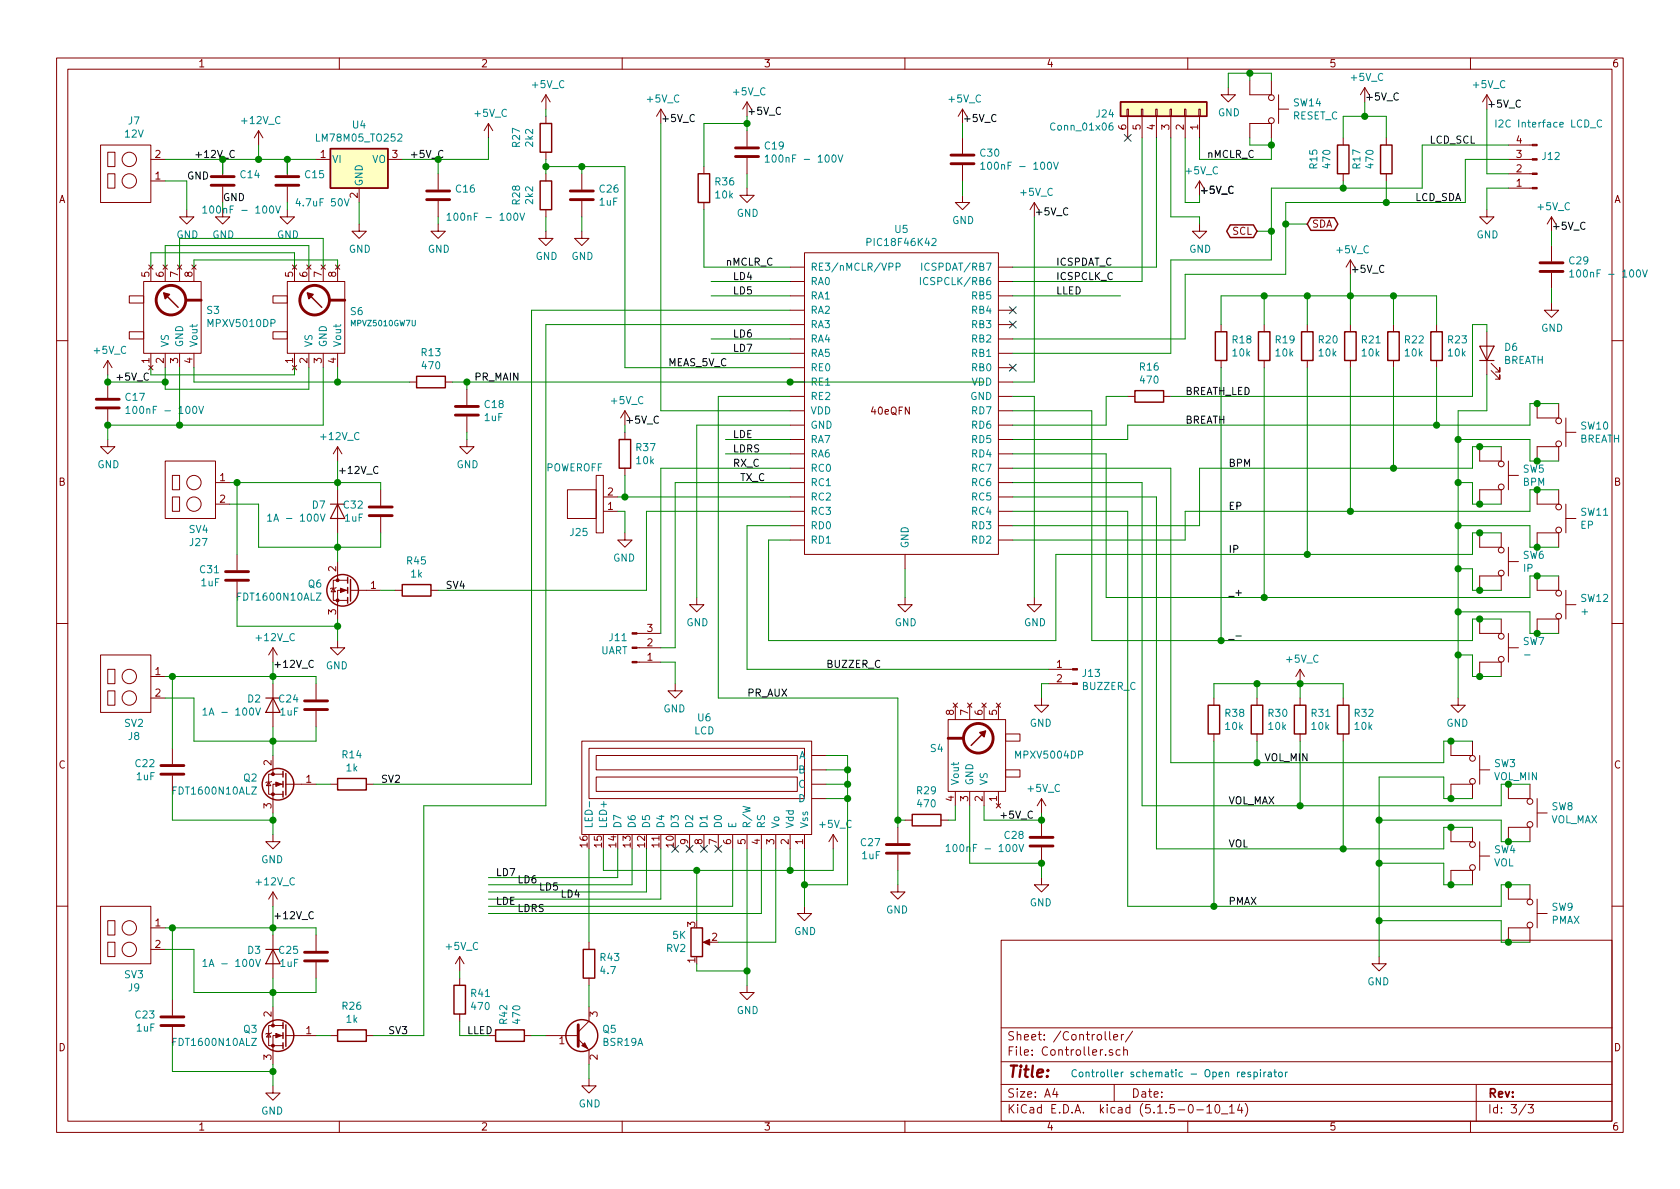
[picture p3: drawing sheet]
<svg xmlns="http://www.w3.org/2000/svg" width="297mm" height="210mm" viewBox="0 0 297 210" stroke-linecap="round" stroke-linejoin="round" font-family="sans-serif">
<g fill="none" stroke="#840000" stroke-width=".18">
<path d="M10 10.3h277v189.9h-277zM12 12.2h273v186.1h-273zM60 10.3v1.9M96.5 16.8l-.7 1.2M96.5 16.8v2.5M96.5 16.8l.8 1.2M110 10.3v1.9M116.8 19.3l-.7 1.3M116.8 19.3v2.5M116.8 19.3l.8 1.3M132.1 18v2.6M132.1 18l-.8 1.3"/>
<path d="M132.1 18l.7 1.3M160 10.3v1.9M170.2 19.3l-.8 1.3M170.2 19.3v2.5M170.2 19.3l.7 1.3M199.3 19.3h.2v1.3h-.2zM201.8 19.3h.3v1.3h-.3zM204.3 19.3h.3v1.3h-.3zM206.9 19.3h.2v1.3h-.2zM209.4 19.3h.3v1.3h-.3zM210 10.3v1.9M212 19.3h.2v1.3h-.2z"/>
<path d="M217.2 15.5v1.3h1.2l-1.2 1.2-1.3-1.2h1.3M221 14.2v2.6h3.8v-2.6M226.1 19.3h1.7M226.1 16.8v5M241.3 15.5l-.8 1.3M241.3 15.5v2.5M241.3 15.5l.8 1.3M260 10.3v1.9M262.9 16.8v2.5M262.9 16.8l-.8 1.2M262.9 16.8l.8 1.2M17.8 25.6h8.9v10.2h-8.9z"/>
<path d="M19 30.7h1.3v2.6h-1.3zM19 26.9h1.3v2.6h-1.3zM26.7 28.2h2.5M26.7 32h2.5M33 37.1v1.2h1.3l-1.3 1.3-1.3-1.3h1.3M39.4 37.1v1.2h1.2l-1.2 1.3-1.3-1.3h1.3M39.4 28.2v2.8M39.4 33v2.8M45.7 23.1l-.7 1.3M45.7 23.1v2.5M45.7 23.1l.8 1.3M50.8 37.1v1.2h1.3l-1.3 1.3-1.3-1.3h1.3"/>
<path d="M50.8 28.2v2.8M50.8 33v2.8M55.9 28.2h2.5M63.5 39.6v1.3h1.3l-1.3 1.3-1.3-1.3h1.3M63.5 33.3v2.5M68.6 28.2h2.5M77.5 39.6v1.3h1.2l-1.2 1.3-1.3-1.3h1.3M77.5 30.7v2.8M77.5 35.6v2.7M86.4 21.8l-.8 1.3M86.4 21.8v2.6M86.4 21.8l.7 1.3"/>
<path d="M96.5 20.6v1.2M96.5 26.9v1.3M96.5 30.7v1.3M96.5 37.1v1.2M102.9 30.7v2.8M102.9 35.6v2.7M124.5 29.5v1.2M124.5 35.8v1.3M132.1 33.3v1.2h1.2l-1.2 1.3-1.3-1.3h1.3M132.1 23.1v2.8M132.1 27.9v2.8M170.2 34.5v1.3h1.2l-1.2 1.3-1.3-1.3h1.3"/>
<path d="M170.2 24.4v2.8M170.2 29.2v2.8M182.9 35.8l-.8 1.3M182.9 35.8v2.5M182.9 35.8l.7 1.3M199.4 20.6v3.8M201.9 20.6v3.8M204.5 20.6v3.8M207 20.6v3.8M209.5 20.6v3.8M212.1 39.6v1.3h1.3l-1.3 1.3-1.3-1.3h1.3M212.1 20.6v3.8"/>
<path d="M212.1 32v2.5M212.1 32l-.8 1.3M212.1 32l.8 1.3M221 24.4v-2.6h3.8v2.6M237.5 24.4v1.2M237.5 30.7v1.3M245.1 24.4v1.2M245.1 30.7v1.3M262.9 37.1v1.2h1.3l-1.3 1.3-1.3-1.3h1.3M266.7 25.6h4.2M266.7 28.2h4.2M266.7 30.7h4.2"/>
<path d="M266.7 33.3h4.2M274.3 38.3l-.7 1.3M274.3 38.3v2.6M274.3 38.3l.8 1.3M22.9 58.7h2.5v1.2h-2.5zM22.9 52.3h2.5v1.3h-2.5zM25.4 49.8h10.2v12.7h-10.2zM26.3 46.9l.8 .7M26.7 47.2v2.6M27.1 46.9l-.8 .7M28.8 46.9l.8 .7M29.2 47.2v2.6"/>
<path d="M29.6 46.9l-.8 .7M31.4 46.9l.7 .7M31.7 47.2v2.6M32.1 46.9l-.7 .7M33.9 46.9l.8 .7M34.3 47.2v2.6M34.7 46.9l-.8 .7M48.3 58.7h2.5v1.2h-2.5zM48.3 52.3h2.5v1.3h-2.5zM50.8 49.8h10.2v12.7h-10.2zM51.7 46.9l.8 .7M52.1 47.2v2.6"/>
<path d="M52.5 46.9l-.8 .7M54.2 46.9l.8 .7M54.6 47.2v2.6M55 46.9l-.8 .7M56.8 46.9l.7 .7M57.1 47.2v2.6M57.5 46.9l-.7 .7M59.3 46.9l.8 .7M59.7 47.2v2.6M60.1 46.9l-.8 .7M96.5 40.9v1.3h1.3l-1.3 1.2-1.3-1.2h1.3M102.9 40.9v1.3h1.2l-1.2 1.2-1.3-1.2h1.3"/>
<path d="M139.7 59.9h2.5M139.7 57.4h2.5M139.7 54.9h2.5M139.7 52.3h2.5M139.7 49.8h2.5M139.7 47.2h2.5M142.2 46h.1M142.2 44.7h34.3v53.3h-34.3zM176.5 59.9h2.6M176.5 57.4h2.6M176.5 54.9h2.6M176.5 52.3h2.6"/>
<path d="M176.5 49.8h2.6M176.5 47.2h2.6M215.9 57.4v1.3M223.5 57.4v1.3M231.1 57.4v1.3M238.8 46v2.5M238.8 57.4v1.3M238.8 46l-.8 1.2M238.8 46l.7 1.2M246.4 57.4v1.3M254 57.4v1.3M262.9 58.7v7.6"/>
<path d="M274.3 53.6v1.3h1.3l-1.3 1.2-1.3-1.2h1.3M274.3 43.4v2.8M274.3 48.3v2.7M10 60.2h2M19 77.7v1.3h1.3l-1.3 1.3-1.2-1.3h1.2M19 63.7l-.7 1.3M19 63.7v2.6M19 67.6v2.8M19 72.4v2.8M19 63.7l.8 1.3M26.3 64.6l.8 .8M26.7 62.5v2.5"/>
<path d="M27.1 64.6l-.8 .8M29.2 62.5v2.5M31.7 62.5v2.5M34.3 62.5v2.5M51.7 64.6l.8 .8M52.1 62.5v2.5M52.5 64.6l-.8 .8M54.6 62.5v2.5M57.1 62.5v2.5M59.7 62.5v2.5M59.7 79v2.5M59.7 79l-.8 1.3"/>
<path d="M59.7 79l.8 1.3M72.4 67.6h1.3M78.7 67.6h1.3M82.5 77.7v1.3h1.3l-1.3 1.3-1.2-1.3h1.2M82.5 68.8v2.8M82.5 73.7v2.7M110.5 72.6l-.8 1.3M110.5 72.6v2.6M110.5 76.4v1.3M110.5 72.6l.8 1.3M139.7 70.1h2.5M139.7 62.5h2.5"/>
<path d="M139.7 65h2.5M139.7 67.6h2.5M139.7 72.6h2.5M139.7 75.2h2.5M139.7 77.7h2.5M176.5 70.1h2.6M176.5 62.5h2.6M176.5 65h2.6M176.5 67.6h2.6M176.5 72.6h2.6M176.5 75.2h2.6M176.5 77.7h2.6"/>
<path d="M199.4 70.1h1.3M205.7 70.1h1.3M215.9 63.7v1.3M223.5 63.7v1.3M231.1 63.7v1.3M238.8 63.7v1.3M246.4 63.7v1.3M254 63.7v1.3M261.6 79v2.5h3.8v-2.5M263.7 65.5l1.5 1.6v-.8v.8h-.8M263.7 64.3l1.5 1.5v-.8v.8h-.8M271.8 71.4v2.5h3.8v-2.5"/>
<path d="M276.9 73.9v5.1M276.9 76.4h1.7M285 60.2h2M29.2 81.5h8.9v10.2h-8.9zM30.5 84.1h1.2v2.5h-1.2zM30.5 87.9h1.2v2.5h-1.2zM38.1 85.3h2.5M38.1 89.1h2.5M41.9 98v2.8M59.7 86.6v7.6M59.7 99.3v3.3M67.3 86.6v2.8"/>
<path d="M67.3 91.4v2.8M100.3 86.6h5.1v5.1h-5.1zM105.4 84.1h1.3v10.1h-1.3zM106.7 87.9h2.5M106.7 90.4h2.5M110.5 94.2v1.3h-1.3l1.3 1.3 1.3-1.3h-1.3M110.5 82.8v1.3M139.7 82.8h2.5M139.7 80.3h2.5M139.7 85.3h2.5M139.7 87.9h2.5M139.7 90.4h2.5"/>
<path d="M139.7 93h2.5M139.7 95.5h2.5M160 98v2.6M176.5 82.8h2.6M176.5 80.3h2.6M176.5 85.3h2.6M176.5 87.9h2.6M176.5 90.4h2.6M176.5 93h2.6M176.5 95.5h2.6M261.6 89.1v-2.5h3.8v2.5M261.6 94.2v2.6h3.8v-2.6"/>
<path d="M266.7 81.5v5.1M266.7 96.8v5M266.7 99.3h1.8M266.7 84.1h1.8M271.8 81.5v-2.5h3.8v2.5M271.8 86.6v2.5h3.8v-2.5M271.8 96.8v-2.6h3.8v2.6M276.9 89.1v5.1M276.9 91.7h1.7M10 110.3h2M17.8 115.8h8.9v10.2h-8.9zM19 118.4h1.3v2.5h-1.3z"/>
<path d="M26.7 119.6h2.5M41.9 102.9v2.8M48.3 114.5v2.6M48.3 114.5l-.8 1.3M48.3 114.5l.7 1.3M58.9 104l.4 .6h-.8zM59.4 103.9l-.1 .1h-.8l-.1 .1M59.7 113.3v1.2h-1.3l1.3 1.3 1.3-1.3h-1.3M61.5 104.4h-1.8v5.1M61.5 102.6h-2.6v3.6h2.6M62 104.4h5.3M69.8 104.4h1.3"/>
<path d="M76.2 104.4h1.3M112.6 112h4.2M112.6 114.5h4.2M112.6 117.1h4.2M123.2 105.7v1.2h1.3l-1.3 1.3-1.3-1.3h1.3M160 105.7v1.2h1.3l-1.3 1.3-1.3-1.3h1.3M182.9 105.7v1.2h1.2l-1.2 1.3-1.3-1.3h1.3M185.4 118.4h4.2M229.9 118.4l-.8 1.2M229.9 118.4v2.5M229.9 118.4l.7 1.2M261.6 104.4v-2.6h3.8v2.6"/>
<path d="M261.6 109.5v2.5h3.8v-2.5M261.6 119.6v-2.5h3.8v2.5M266.7 112v5.1M266.7 114.5h1.8M271.8 101.8v2.6h3.8v-2.6M271.8 112v-2.5h3.8v2.5M276.9 106.9h1.7M276.9 104.4v5.1M285 110.3h2M19 122.2h1.3v2.5h-1.3zM26.7 123.4h2.5M30.5 132.3v2.8"/>
<path d="M30.5 137.2v2.7M47.5 138.3l.4 .6h-.8zM48 138.2l-.1 .1h-.8l-.1 .1M48.3 120.9v7.6M48.3 133.6v3.3M50 138.7h-1.7v5.1M50 136.9h-2.5v3.6h2.5M50.5 138.7h5.4M55.9 120.9v2.8M55.9 125.7v2.8M58.4 138.7h1.3M64.8 138.7h1.2"/>
<path d="M102.9 131.1h40.6v16.5h-40.6zM104.1 132.3h38.1v8.9h-38.1zM105.4 137.4h35.6v2.5h-35.6zM105.4 133.6h35.6v2.5h-35.6zM119.4 120.9v1.3h-1.3l1.3 1.2 1.2-1.2h-1.2M143.5 133.6h2.5M143.5 136.1h2.5M143.5 138.7h2.5M167.6 127.2h10.2v12.7h-10.2zM168.5 124.3l.8 .8M168.9 124.7v2.5M168.9 139.9v2.6"/>
<path d="M169.3 124.3l-.8 .8M171.1 124.3l.7 .8M171.4 124.7v2.5M171.4 139.9v2.6M171.8 124.3l-.7 .8M173.6 124.3l.8 .8M174 124.7v2.5M174 139.9v2.6M174.4 124.3l-.8 .8M176.1 124.3l.8 .8M176.5 124.7v2.5M176.5 139.9v2.6"/>
<path d="M176.9 124.3l-.8 .8M177.8 136.1h2.5v1.3h-2.5zM177.8 129.8h2.5v1.3h-2.5zM184.1 123.4v1.3h-1.2l1.2 1.3 1.3-1.3h-1.3M185.4 120.9h4.2M214.6 123.4v1.3M214.6 129.8v1.3M222.2 123.4v1.3M222.2 129.8v1.3M229.9 123.4v1.3M229.9 129.8v1.3M237.5 123.4v1.3"/>
<path d="M237.5 129.8v1.3M256.5 131.1v2.5h3.8v-2.5M257.8 123.4v1.3h-1.3l1.3 1.3 1.3-1.3h-1.3M261.6 133.6v5.1M261.6 136.1h1.8M266.7 138.7v2.5h3.8v-2.5M48.3 147.6v1.2h-1.3l1.3 1.3 1.2-1.3h-1.2M48.3 157.7l-.8 1.3M48.3 157.7v2.6M48.3 157.7l.7 1.3M121.9 147.6v2.5M124.5 147.6v2.5"/>
<path d="M127 147.6v2.5M129.5 147.6v2.5M132.1 147.6v2.5M134.6 147.6v2.5M137.2 147.6v2.5M139.7 147.6v2.5M142.2 147.6v2.5M143.5 141.2h2.5M147.3 147.6l-.7 1.2M147.3 147.6v2.5M147.3 147.6l.8 1.2M158.7 156.5v1.2h-1.2l1.2 1.3 1.3-1.3h-1.3"/>
<path d="M158.7 146.3v2.8M158.7 151.1v2.8M160 145h1.3M166.4 145h1.2M176.1 142.1l.8 .8M176.9 142.1l-.8 .8M184.1 155.2v1.3h-1.2l1.2 1.2 1.3-1.2h-1.3M184.1 141.2l-.7 1.3M184.1 141.2v2.6M184.1 145v2.8M184.1 149.9v2.7M184.1 141.2l.8 1.3"/>
<path d="M256.5 146.3v2.5h3.8v-2.5M256.5 156.5v-2.6h3.8v2.6M256.5 141.2v-2.5h3.8v2.5M261.6 151.4h1.8M261.6 148.8v5.1M266.7 156.5v2.5h3.8v-2.5M266.7 148.8v-2.5h3.8v2.5M271.8 141.2v5.1M271.8 159v5.1M271.8 143.8h1.8M10 160.2h2M17.8 160.3h8.9v10.1h-8.9z"/>
<path d="M19 162.8h1.3v2.5h-1.3zM19 166.6h1.3v2.6h-1.3zM26.7 164.1h2.5M26.7 167.9h2.5M30.5 176.8v2.8M48.3 165.3v7.7M48.3 178v3.4M55.9 165.3v2.8M55.9 170.2v2.8M81.3 169.2l-.8 1.2M81.3 169.2v2.5M81.3 173v1.2"/>
<path d="M81.3 179.3v1.3M81.3 169.2l.7 1.2M104.1 166.6v1.3M104.1 173v1.2M104.1 178v2.6l-1.9 1.9M124.7 166.6h1M132.1 174.2v1.3h1.2l-1.2 1.3-1.3-1.3h1.3M142.2 160.3v1.2h1.3l-1.3 1.3-1.2-1.3h1.2M177 166.3h108v32h-108zM243.8 169.2v1.2h-1.2l1.2 1.3 1.3-1.3h-1.3M266.7 166.6v-2.5h3.8v2.5M271.8 161.5h1.8"/>
<path d="M285 160.2h2M30.5 181.6v2.8M47.5 182.7l.4 .7h-.8zM48 182.6l-.1 .1h-.8l-.1 .2M48.3 192v1.3h-1.3l1.3 1.3 1.2-1.3h-1.2M50 183.1h-1.7v5.1M50 181.4h-2.5v3.5h2.5M50.5 183.1h5.4M58.4 183.1h1.3M60 198.3v1.9M64.8 183.1h1.2M86.4 183.1h1.2"/>
<path d="M92.7 183.1h1.3M96.5 183.1h5.7M102.2 183.8l1.9 1.9v2.5M104.1 190.7v1.3h1.3l-1.3 1.3-1.2-1.3h1.2M110 198.3v1.9M160 198.3v1.9M177 194.8h108M177 191.8h108M177 187.8h108M177 181.8h108M186.5 192.5l-.4 1h1M186.8 193v1"/>
<path d="M195.4 182.4v1.3l.2 .2M196.2 182.4v1.3l.2 .2M196.7 185.7a.37 .37 0 0 0-.6 .1l.1 .2 .5 .2 .1 .1-.3 .3-.4-.1M196.9 183.4l.7-.1v-.3l-.5-.1-.2 .2 .1 .7h.6M197 191.8v3M198 185.7l-.4-.1-.3 .3 .1 .6 .2 .1 .4-.1M198.3 182.9v1M198.7 185.7h.1a.37 .37 0 0 1 .5 .1v.8M198.7 182.9l-.4 .2v.1M198.7 185.1v1.5M200.3 182.3l-1.3 2M210 198.3v1.9"/>
<path d="M211.6 196.3h1.2M213.4 195.8l.4-.5v1.5M213.4 196.8h.8M215 195.4l.3-.1a.94 .94 0 0 1 0 1.5 .8 .8 0 0 1-.6-.6 .8 .8 0 0 1 .3-.8zM216 197h1.1M217.4 195.8l.4-.5v1.5M217.4 196.8h.8M219.2 195.2l-.4 1.1h.9M219.5 195.8v1M220.2 195.1a1.71 1.71 0 0 1 0 2.3M260 198.3v1.9M261 191.8v6.5"/>
<path d="M269.8 195.2l-1.2 2M270.2 195.3h.9l-.5 .6 .4 .1v.7l-.2 .1-.6-.1"/>
<circle cx="224.8" cy="17.3" r=".51"/>
<circle cx="22.9" cy="32" r="1.27"/>
<circle cx="22.9" cy="28.2" r="1.27"/>
<circle cx="224.8" cy="21.3" r=".51"/>
<circle cx="275.6" cy="78.5" r=".51"/>
<circle cx="275.6" cy="74.4" r=".51"/>
<circle cx="34.3" cy="89.1" r="1.27"/>
<circle cx="34.3" cy="85.3" r="1.27"/>
<circle cx="265.4" cy="97.3" r=".51"/>
<circle cx="265.4" cy="82" r=".51"/>
<circle cx="265.4" cy="86.1" r=".51"/>
<circle cx="275.6" cy="93.7" r=".51"/>
<circle cx="275.6" cy="89.7" r=".51"/>
<circle cx="22.9" cy="119.6" r="1.27"/>
<circle cx="265.4" cy="116.6" r=".51"/>
<circle cx="265.4" cy="112.5" r=".51"/>
<circle cx="265.4" cy="101.3" r=".51"/>
<circle cx="275.6" cy="104.9" r=".51"/>
<circle cx="275.6" cy="109" r=".51"/>
<circle cx="22.9" cy="123.4" r="1.27"/>
<circle cx="260.3" cy="138.2" r=".51"/>
<circle cx="260.3" cy="134.1" r=".51"/>
<circle cx="260.3" cy="153.4" r=".51"/>
<circle cx="260.3" cy="149.3" r=".51"/>
<circle cx="270.5" cy="159.5" r=".51"/>
<circle cx="270.5" cy="141.7" r=".51"/>
<circle cx="270.5" cy="145.8" r=".51"/>
<circle cx="22.9" cy="167.9" r="1.27"/>
<circle cx="22.9" cy="164.1" r="1.27"/>
<circle cx="270.5" cy="163.6" r=".51"/>
</g>
<g fill="#840000" stroke="#840000" stroke-width=".18">
<path d="M189.6 120.8h.9v.2h-.9z"/>
<path d="M189.6 118.2h.9v.3h-.9z"/>
<path d="M102.9 184.9l.5-.5 .5 1z"/>
<path d="M60.2 104l1 .4-1 .4z"/>
<path d="M124.3 166.6l1.2-.5v1z"/>
<path d="M270.9 25.5h.9v.3h-.9z"/>
<path d="M270.9 28.1h.9v.2h-.9z"/>
<path d="M270.9 30.6h.9v.3h-.9z"/>
<path d="M270.9 33.1h.9v.3h-.9z"/>
<path d="M111.8 111.9h.8v.2h-.8z"/>
<path d="M111.8 114.4h.8v.3h-.8z"/>
<path d="M111.8 117h.8v.2h-.8z"/>
<path d="M48.8 182.7l1 .4-1 .4z"/>
<path d="M48.8 138.3l1 .4-1 .4z"/>
<circle cx="59.7" cy="106.2" r=".25"/>
<circle cx="59.7" cy="102.6" r=".25"/>
<circle cx="48.3" cy="184.9" r=".25"/>
<circle cx="48.3" cy="181.4" r=".25"/>
<circle cx="48.3" cy="140.5" r=".25"/>
<circle cx="48.3" cy="136.9" r=".25"/>
</g>
<g fill="none" stroke="#840000" stroke-width=".51">
<path d="M37.3 32.8h4.1M37.3 31.2h4.1M48.8 32.8h4M48.8 31.2h4M75.4 35.3h4.1M75.4 33.8h4.1M100.8 35.3h4.1M100.8 33.8h4.1M130 27.7h4.1M130 26.2h4.1M168.1 29h4.1M168.1 27.4h4.1"/>
<path d="M33 53.1h2.6M58.4 53.1h2.6M272.3 48h4.1M272.3 46.5h4.1M17 72.1h4.1M17 70.6h4.1M80.5 73.4h4.1M80.5 71.9h4.1M65.3 91.2h4M65.3 89.7h4M39.9 102.6h4M39.9 101.1h4"/>
<path d="M28.4 136.9h4.1M28.4 135.4h4.1M53.8 125.5h4.1M53.8 123.9h4.1M167.6 130.6h2.6M156.7 150.9h4.1M156.7 149.3h4.1M182.1 149.6h4.1M182.1 148.1h4.1M28.4 179.8h4.1M53.8 169.9h4.1M53.8 168.4h4.1"/>
<path d="M28.4 181.4h4.1M102.2 181.2v3.8"/>
<circle cx="30.2" cy="53.1" r="2.62"/>
<circle cx="55.6" cy="53.1" r="2.62"/>
<circle cx="173" cy="130.5" r="2.62"/>
</g>
<g fill="none" stroke="#008484" stroke-width=".18">
<path d="M35.9 36.8l.3-.4v1.3M35.9 37.7h.7M48.7 36.4l.4 1.3 .5-1.3M60.9 35.1l.4 1.3 .4-1.3M79 38l.4-.3v1.3M79 39h.8M91.9 37.7l.4 1.3 .5-1.3M135.3 27.8l.4-.4v1.3M135.3 28.7h.7M148.2 27.4l.4 1.3 .4-1.3M173.4 29l.4-.3v1.2M173.4 29.9h.7"/>
<path d="M186.3 28.7l.4 1.2 .4-1.2M196.7 21.7l-.4 .1a.87 .87 0 0 0 0 1.2l.4-.1v-.6l-.4-.1-.2 .3M264.5 21.2v1.3M283.2 21.3a.51 .51 0 0 0-.6 0 .51 .51 0 0 0-.2 .6 .46 .46 0 0 0 .2 .5 .46 .46 0 0 0 .6-.1M153.3 42.8h.6l.1-.2-.1-.3-.1-.1h-.5v1.2M157.2 47.2l.6-.1v-.4l-.1-.2h-.5v1.3M158.4 47.2l.7-.1v-.4l-.2-.2h-.5v1.3M162.7 49.1v1.2M163 46.5v1.3M164.8 42.3l.5-.1 .2 .3v.2l-.8 .7h.8M277.5 48.1l.4-.4v1.3M277.5 49h.8"/>
<path d="M290.4 47.7l.4 1.3 .5-1.3M22.3 72.2l.3-.3v1.2M22.3 73.1h.7M35.2 71.9l.4 1.2 .4-1.2M47.3 91.3l.4-.4v1.3M47.3 92.2h.7M56.6 90.9l.4 1.3 .5-1.3M35.9 125.5l.3-.3v1.3M35.9 126.5h.7M45.2 125.2l.4 1.3 .5-1.3M104.2 141.8v.9M167.3 149.7l.3-.4v1.3"/>
<path d="M167.3 150.6h.7M180.2 149.3l.4 1.3 .4-1.3M35.9 170l.3-.4v1.3M35.9 170.9h.7M45.2 169.6l.4 1.3 .5-1.3"/>
</g>
<g fill="none" stroke="#840000" stroke-width=".25">
<path d="M198.1 18h15.3v2.6h-15.3zM58.4 26.3h10.2v7h-10.2zM95.5 32h2v5.1h-2zM95.5 21.8h2v5.1h-2zM123.4 30.7h2.1v5.1h-2.1zM217.5 39.8h4.1l.6 1.1-.6 1.1h-4.1l-.6-1.1zM231.8 38.5h4.1l.7 1.1-.7 1.1h-4.1l-.7-1.1zM236.5 25.6h2v5.1h-2zM244.1 25.6h2v5.1h-2zM29 51.8l2.5 2.6M54.4 51.8l2.5 2.6M214.9 58.7h2v5h-2z"/>
<path d="M222.5 58.7h2v5h-2zM230.1 58.7h2.1v5h-2.1zM237.7 58.7h2.1v5h-2.1zM245.4 58.7h2v5h-2zM253 58.7h2v5h-2zM73.7 66.5h5v2.1h-5zM109.5 77.7h2v5.1h-2zM200.7 69.1h5v2h-5zM61.5 102.1v1M61.5 103.9v1M61.5 105.7v1M62 102.5v3.8"/>
<path d="M71.1 103.4h5.1v2h-5.1zM50 136.4v1M50 138.2v1M50 139.9v1.1M50.5 136.8v3.8M59.7 137.7h5.1v2h-5.1zM174.2 129.3l-2.5 2.5M213.6 124.7h2v5.1h-2zM221.2 124.7h2.1v5.1h-2.1zM228.9 124.7h2v5.1h-2zM236.5 124.7h2v5.1h-2zM161.3 144h5.1v2h-5.1z"/>
<path d="M80.3 174.2h2v5.1h-2zM103.1 167.9h2.1v5.1h-2.1zM122.2 164.1h2v5.1h-2zM50 180.8v1.1M50 182.6v1M50 184.4v1M50.5 181.2v3.8M59.7 182.1h5.1v2h-5.1zM87.6 182.1h5.1v2h-5.1z"/>
<circle cx="60.6" cy="104.4" r="2.79"/>
<circle cx="49.1" cy="138.7" r="2.79"/>
<circle cx="49.1" cy="183.1" r="2.79"/>
<circle cx="102.9" cy="183.1" r="2.82"/>
</g>
<g fill="#840000" stroke="#840000" stroke-width=".25">
<path d="M54.4 51.8l1 .3-.8 .7z"/>
<path d="M29 51.8l1 .3-.8 .7z"/>
<path d="M173.2 129.5l1-.2-.2 1z"/>
</g>
<g fill="#ffffc2" stroke="#ffffc2" stroke-width=".18">
<path d="M198.1 18h15.3v2.6h-15.3z"/>
<path d="M58.4 26.3h10.2v7h-10.2z"/>
</g>
<path d="M261.6 61.2h2.6l-1.3 2.5zM261.6 63.7h2.6M58.4 89.1h2.6M59.7 89.1l1.3 2.6h-2.6zM47 123.4h2.5M48.3 123.4l1.2 2.6h-2.5zM47 167.9h2.5M48.3 167.9l1.2 2.5h-2.5z" fill="none" stroke="#840000" stroke-width=".2"/>
<g fill="none" stroke="#008400" stroke-width=".18">
<path d="M96.5 19.3v1.3M221 12.9v1.3M224.8 14.2v-1.3h-7.6v2.6M241.3 18v2.6M262.9 19.3v11.4h3.8M29.2 28.2h26.7M29.2 32h3.8v5.1M39.4 28.2v2.5M39.4 35.8v1.3M45.7 25.6v2.6M50.8 28.2v2.5M50.8 35.8v1.3"/>
<path d="M63.5 35.8v3.8M77.5 28.2v2.5M77.5 38.3v1.3M86.4 24.4v3.8h-15.3M96.5 28.2v2.5M96.5 38.3v2.6M96.5 29.5h14v35.5h29.2M102.9 29.5v1.2M102.9 38.3v2.6M116.8 21.8v50.8h22.9M124.5 37.1v10.1h15.2M132.1 20.6v2.5"/>
<path d="M132.1 30.7v2.6M132.1 21.8h-7.6v7.7M170.2 21.8v2.6M170.2 32v2.5M182.9 38.3v29.3h-3.8M201.9 24.4v25.4h-22.8M204.5 24.4v22.8h-25.4M207 24.4v13.9h5.1v1.3M209.5 24.4v11.4h2.6v-1.3M212.1 24.4v3.8h12.7v-3.8M221 24.4v1.2h3.8M227.3 39.6h3.8"/>
<path d="M237.5 24.4v-3.8h7.6v3.8M237.5 32v1.3M245.1 32v3.8M266.7 28.2h-7.6v7.6h-31.8v12.7h-17.8v11.4h-30.4M266.7 33.3h-3.8v3.8M266.7 25.6h-15.2v7.7h-26.7v12.7h-17.8v16.5h-27.9M26.7 47.2v-2.5h25.4v2.5M29.2 47.2v-3.8h25.4v3.8M31.7 47.2v-5h25.4v5M34.3 47.2v-1.2h25.4v1.2M125.7 52.3h14M125.7 49.8h14"/>
<path d="M125.7 59.9h14M139.7 54.9h-45.7v83.8h-28M139.7 57.4h-43.2v85.1h-21.6v40.6h-8.9M179.1 52.3h19M215.9 57.4v-5.1h38.1v5.1M222.2 40.9h2.6M223.5 52.3v5.1M231.1 52.3v5.1M238.8 48.5v8.9M246.4 52.3v5.1M262.9 58.7v-1.3h-2.6v12.7h-53.3M274.3 40.9v2.5"/>
<path d="M274.3 51v2.6M19 66.3v1.3h10.2M26.7 65v1.3h25.4v-1.3M29.2 65v3.8h25.4v-3.8M31.7 65v10.2M34.3 65v2.6h38.1M57.1 65v10.2h-38.1v2.5M59.7 65v2.6M80 67.6h94M82.5 67.6v1.2M82.5 76.4v1.3M110.5 75.2v1.2"/>
<path d="M125.7 62.5h14M128.3 77.7h11.4M139.7 70.1h-12.7v53.3h31.7v22.9M139.7 75.2h-16.5v30.5M179.1 70.1h3.8v35.6M179.1 72.6h13.9v40.7h67.3v-3.8h5.1M199.4 70.1h-3.8v5.1h-16.5M215.9 65v48.3M223.5 65v40.7M231.1 65v33M238.8 65v25.4M246.4 65v17.8"/>
<path d="M254 65v10.2M257.8 77.7h12.7v3.8h5.1M262.9 66.3v6.3h-5.1v50.8M265.4 79h-5.1v3.8h-48.2v10.2h-33M275.6 71.4h-5.1v3.8h-71.1v2.5h-20.3M40.6 89.1h5.1v7.7h21.6v-2.6M40.6 85.3h26.7v1.3M41.9 85.3v12.7M59.7 81.5v5.1M59.7 94.2v5.1M109.2 90.4h1.3v3.8M109.2 87.9h30.5"/>
<path d="M110.5 84.1v3.8M128.3 80.3h11.4M139.7 85.3h-20.3v29.2h-2.6M139.7 93h-7.6v25.4h53.3M139.7 90.4h-25.4v14h-36.8M139.7 82.8h-22.9v29.2M179.1 82.8h27.9v52.1h48.3v-3.8h5M179.1 90.4h20.3v69.9h66v-3.8h5.1M179.1 80.3h16.5v25.4h74.9v-3.9h5.1M179.1 85.3h22.8v57.2h63.5v-3.8M179.1 87.9h25.4v62.2h50.8v-3.8h5M257.8 93h12.7v3.8h5.1"/>
<path d="M257.8 85.3h2.5v3.8h5.1M265.4 94.2h-5.1v3.8h-73.6v15.3h-50.8v-17.8h3.8M275.6 86.6h-5.1v3.8h-61v5.1h-30.4M29.2 119.6h26.7v1.3M30.5 119.6v12.7M41.9 105.7v5h17.8M48.3 117.1v3.8M59.7 109.5v3.8M67.3 104.4h2.5M116.8 117.1h2.6v3.8M160 100.6v5.1M257.8 115.8h2.5v3.8h5.1"/>
<path d="M257.8 108.2h12.7v3.8h5.1M257.8 100.6h2.5v3.8h5.1M29.2 123.4h5.1v7.7h21.6v-2.6M30.5 139.9v5.1h17.8M48.3 128.5v5.1M55.9 138.7h2.5M146 138.7h3.9M146 133.6h3.9v22.9h-7.7M146 136.1h3.9M185.4 120.9h-1.3v2.5M214.6 123.4v-2.5h22.9v2.5M214.6 131.1v29.2"/>
<path d="M222.2 120.9v2.5M222.2 131.1v3.8M229.9 120.9v2.5M229.9 131.1v11.4M237.5 131.1v19M266.7 138.7h3.8M48.3 143.8v3.8M104.1 150.1v16.5M106.7 150.1v3.8h40.6v-3.8M109.2 150.1v5.1h-22.8M111.8 150.1v6.4h-25.4M114.3 150.1v7.6h-27.9"/>
<path d="M116.8 150.1v8.9h-30.4M123.2 153.9v8.9M129.5 150.1v10.2h-43.1M132.1 150.1v24.1M134.6 150.1v11.4h-48.2M137.2 150.1v16.5h-10.2M139.7 150.1v3.8M142.2 150.1v10.2M146 141.2h3.9M158.7 145h1.3M158.7 153.9v2.6M168.9 142.5v2.5h-1.3"/>
<path d="M171.4 142.5v10.1h12.7v2.6M174 142.5v2.5h10.1v-1.2M243.8 145h21.6v3.8h5.1M243.8 152.6h11.5v3.9h5M260.3 141.2h-5v-3.8h-11.5v31.8M29.2 167.9h5.1v7.6h21.6v-2.5M29.2 164.1h26.7v1.2M30.5 164.1v12.7M48.3 160.3v5M48.3 173v5M81.3 171.7v1.3M104.1 174.2v3.8"/>
<path d="M123.2 170.4v1.3h8.9M243.8 162.8h21.6v3.8h5.1M30.5 184.4v5.1h17.8M48.3 188.2v3.8M55.9 183.1h2.5M81.3 180.6v2.5h5.1M94 183.1h2.5M104.1 188.2v2.5"/>
</g>
<path d="M41.4 26.7a.6 .6 0 0 0-.8 .4 .6 .6 0 0 0 .6 .8l.2-.2M66.8 82.6a.6 .6 0 0 0-.8 .4 .6 .6 0 0 0 .6 .7l.2-.1M55.4 116.9a.6 .6 0 0 0-.8 .4 .6 .6 0 0 0 .6 .7l.2-.1M217.2 113.1h1M218.5 112.5h1M55.4 161.3a.6 .6 0 0 0-.8 .5 .6 .6 0 0 0 .6 .7l.2-.1" fill="none" stroke="#000" stroke-width=".18"/>
<g fill="none" stroke="#0000c2" stroke-width=".18">
<path d="M219.5 190l.6-.1v-.3h-.4l-.2 .2 .1 .6h.5M221.1 189.6h-.3l-.2 .2 .1 .1 .4 .2v.3h-.5M221.7 189.6h.4l.2 .2-.1 .6h-.5M221.7 189.6v1.2M222.9 189.1v.2M222.9 189.6v.8M223.5 189.6v.8M223.8 189.6l-.3 .2M224.3 189.6h.4l.1 .8M224.8 189.9h-.4l-.2 .2 .2 .3h.4M225.2 189.6h.5M225.4 189.1v1.1l.3 .2"/>
<path d="M226.2 189.6h.3l.2 .1-.1 .7h-.3l-.2-.2zM227.3 189.6v.8M227.6 189.6l-.3 .2"/>
</g>
<g fill="#008400" stroke="#008400" stroke-width=".25">
<circle cx="256.5" cy="156.5" r=".51"/>
<circle cx="238.8" cy="52.3" r=".51"/>
<circle cx="222.3" cy="120.9" r=".51"/>
<circle cx="243.8" cy="162.8" r=".51"/>
<circle cx="266.7" cy="156.5" r=".51"/>
<circle cx="227.3" cy="39.6" r=".51"/>
<circle cx="224.8" cy="40.9" r=".51"/>
<circle cx="132.1" cy="21.8" r=".51"/>
<circle cx="266.7" cy="166.6" r=".51"/>
<circle cx="231.1" cy="52.3" r=".51"/>
<circle cx="246.4" cy="82.8" r=".51"/>
<circle cx="215.9" cy="113.3" r=".51"/>
<circle cx="245.1" cy="35.8" r=".51"/>
<circle cx="237.5" cy="33.3" r=".51"/>
<circle cx="256.5" cy="146.3" r=".51"/>
<circle cx="254" cy="75.2" r=".51"/>
<circle cx="229.9" cy="142.5" r=".51"/>
<circle cx="246.4" cy="52.3" r=".51"/>
<circle cx="45.7" cy="28.2" r=".51"/>
<circle cx="266.7" cy="148.8" r=".51"/>
<circle cx="237.5" cy="150.1" r=".51"/>
<circle cx="222.3" cy="134.9" r=".51"/>
<circle cx="261.6" cy="79" r=".51"/>
<circle cx="48.3" cy="119.6" r=".51"/>
<circle cx="48.3" cy="131.1" r=".51"/>
<circle cx="223.5" cy="52.3" r=".51"/>
<circle cx="110.5" cy="87.9" r=".51"/>
<circle cx="238.8" cy="90.4" r=".51"/>
<circle cx="266.7" cy="138.7" r=".51"/>
<circle cx="243.8" cy="145" r=".51"/>
<circle cx="243.8" cy="152.6" r=".51"/>
<circle cx="229.9" cy="120.9" r=".51"/>
<circle cx="257.8" cy="115.8" r=".51"/>
<circle cx="214.6" cy="160.3" r=".51"/>
<circle cx="142.2" cy="156.5" r=".51"/>
<circle cx="149.9" cy="136.1" r=".51"/>
<circle cx="102.9" cy="29.5" r=".51"/>
<circle cx="96.5" cy="29.5" r=".51"/>
<circle cx="256.5" cy="141.2" r=".51"/>
<circle cx="184.2" cy="145" r=".51"/>
<circle cx="158.8" cy="145" r=".51"/>
<circle cx="184.2" cy="152.6" r=".51"/>
<circle cx="257.8" cy="77.7" r=".51"/>
<circle cx="257.8" cy="85.3" r=".51"/>
<circle cx="221" cy="12.9" r=".51"/>
<circle cx="257.8" cy="93" r=".51"/>
<circle cx="257.8" cy="100.6" r=".51"/>
<circle cx="257.8" cy="108.2" r=".51"/>
<circle cx="149.9" cy="138.7" r=".51"/>
<circle cx="224.8" cy="25.6" r=".51"/>
<circle cx="149.9" cy="141.2" r=".51"/>
<circle cx="30.5" cy="119.6" r=".51"/>
<circle cx="256.5" cy="131.1" r=".51"/>
<circle cx="48.3" cy="145" r=".51"/>
<circle cx="50.8" cy="28.2" r=".51"/>
<circle cx="231.1" cy="98" r=".51"/>
<circle cx="261.6" cy="119.6" r=".51"/>
<circle cx="139.7" cy="153.9" r=".51"/>
<circle cx="261.6" cy="109.5" r=".51"/>
<circle cx="271.8" cy="112" r=".51"/>
<circle cx="261.6" cy="104.4" r=".51"/>
<circle cx="271.8" cy="101.8" r=".51"/>
<circle cx="132.1" cy="171.7" r=".51"/>
<circle cx="123.2" cy="153.9" r=".51"/>
<circle cx="271.8" cy="96.8" r=".51"/>
<circle cx="19" cy="67.6" r=".51"/>
<circle cx="82.6" cy="67.6" r=".51"/>
<circle cx="19" cy="75.2" r=".51"/>
<circle cx="139.7" cy="67.6" r=".51"/>
<circle cx="59.7" cy="85.3" r=".51"/>
<circle cx="59.7" cy="96.8" r=".51"/>
<circle cx="59.7" cy="67.6" r=".51"/>
<circle cx="48.3" cy="189.5" r=".51"/>
<circle cx="30.5" cy="164.1" r=".51"/>
<circle cx="48.3" cy="175.5" r=".51"/>
<circle cx="31.8" cy="75.2" r=".51"/>
<circle cx="48.3" cy="164.1" r=".51"/>
<circle cx="241.3" cy="20.6" r=".51"/>
<circle cx="41.9" cy="85.3" r=".51"/>
<circle cx="271.8" cy="86.6" r=".51"/>
<circle cx="29.2" cy="67.6" r=".51"/>
<circle cx="59.7" cy="110.7" r=".51"/>
<circle cx="261.6" cy="94.2" r=".51"/>
<circle cx="271.8" cy="81.5" r=".51"/>
<circle cx="261.6" cy="89.1" r=".51"/>
<circle cx="271.8" cy="71.4" r=".51"/>
<circle cx="223.5" cy="105.7" r=".51"/>
</g>
<g fill="none" stroke="#000084" stroke-width=".18">
<path d="M198.8 23.8l1.2 1.2M200 23.8l-1.2 1.2M178.5 56.8l1.2 1.2M178.5 54.2l1.2 1.3M179.7 56.8l-1.2 1.2M179.7 54.2l-1.2 1.3M178.5 64.4l1.2 1.2M179.7 64.4l-1.2 1.2M118.8 149.5l1.2 1.2M120 149.5l-1.2 1.2M121.3 149.5l1.2 1.2M122.5 149.5l-1.2 1.2"/>
<path d="M123.9 149.5l1.2 1.2M125.1 149.5l-1.2 1.2M126.4 149.5l1.2 1.2M127.6 149.5l-1.2 1.2"/>
</g>
<text font-size="2.8" fill="#840000" x="178" y="190.5">Title:</text>
<g font-size="2.1" fill="#840000">
<text x="178" y="184">Sheet: /Controller/</text>
<text x="178" y="186.7">File: Controller.sch</text>
<text x="178" y="196.9">KiCad E.D.A. kicad (5.1.5-0-10_14)</text>
<text x="178" y="194.1">Size: A4</text>
<text x="200" y="194.1">Date:</text>
<text x="263" y="194.1">Rev:</text>
<text x="263" y="196.9">Id: 3/3</text>
</g>
<g font-size="1.8" fill="#840000">
<text x="35" y="11.9">1</text>
<text x="85" y="11.9">2</text>
<text x="135" y="11.9">3</text>
<text x="185" y="11.9">4</text>
<text x="235" y="11.9">5</text>
<text x="285" y="11.9">6</text>
<text x="199.1" y="23" transform="rotate(-90 199.1 23)">6</text>
<text x="201.7" y="23" transform="rotate(-90 201.7 23)">5</text>
<text x="204.2" y="23" transform="rotate(-90 204.2 23)">4</text>
<text x="206.8" y="23" transform="rotate(-90 206.8 23)">3</text>
<text x="209.3" y="23" transform="rotate(-90 209.3 23)">2</text>
<text x="211.8" y="23" transform="rotate(-90 211.8 23)">1</text>
<text x="27.5" y="27.9">2</text>
<text x="56.7" y="27.9">1</text>
<text x="69.4" y="27.9">3</text>
<text x="268.1" y="27.9">3</text>
<text x="268.1" y="25.4">4</text>
<text x="10.4" y="35.9">A</text>
<text x="27.5" y="31.7">1</text>
<text x="63.2" y="35" transform="rotate(-90 63.2 35)">2</text>
<text x="268.1" y="33">1</text>
<text x="268.1" y="30.5">2</text>
<text x="285.4" y="35.9">A</text>
<text x="217.9" y="41.5">SCL</text>
<text x="231.9" y="40.3">SDA</text>
<text x="26.4" y="49" transform="rotate(-90 26.4 49)">5</text>
<text x="29" y="49" transform="rotate(-90 29 49)">6</text>
<text x="31.5" y="49" transform="rotate(-90 31.5 49)">7</text>
<text x="34" y="49" transform="rotate(-90 34 49)">8</text>
<text x="51.8" y="49" transform="rotate(-90 51.8 49)">5</text>
<text x="54.4" y="49" transform="rotate(-90 54.4 49)">6</text>
<text x="56.9" y="49" transform="rotate(-90 56.9 49)">7</text>
<text x="59.4" y="49" transform="rotate(-90 59.4 49)">8</text>
<text x="26.4" y="64.2" transform="rotate(-90 26.4 64.2)">1</text>
<text x="29" y="64.2" transform="rotate(-90 29 64.2)">2</text>
<text x="31.5" y="64.2" transform="rotate(-90 31.5 64.2)">3</text>
<text x="34" y="64.2" transform="rotate(-90 34 64.2)">4</text>
<text x="51.8" y="64.2" transform="rotate(-90 51.8 64.2)">1</text>
<text x="54.4" y="64.2" transform="rotate(-90 54.4 64.2)">2</text>
<text x="56.9" y="64.2" transform="rotate(-90 56.9 64.2)">3</text>
<text x="59.4" y="64.2" transform="rotate(-90 59.4 64.2)">4</text>
<text x="154.2" y="73.3">40eQFN</text>
<text x="10.4" y="85.9">B</text>
<text x="38.9" y="85.1">1</text>
<text x="38.9" y="88.9">2</text>
<text x="107.5" y="87.6">2</text>
<text x="285.4" y="85.9">B</text>
<text x="107.5" y="90.2">1</text>
<text x="59.4" y="101.1" transform="rotate(-90 59.4 101.1)">2</text>
<text x="65.6" y="104.1">1</text>
<text x="59.4" y="108.7" transform="rotate(-90 59.4 108.7)">3</text>
<text x="114.5" y="111.8">3</text>
<text x="27.5" y="119.4">1</text>
<text x="114.5" y="116.8">1</text>
<text x="114.5" y="114.3">2</text>
<text x="186.8" y="118.1">1</text>
<text x="27.5" y="123.2">2</text>
<text x="186.8" y="120.6">2</text>
<text x="168.7" y="126.5" transform="rotate(-90 168.7 126.5)">8</text>
<text x="171.2" y="126.5" transform="rotate(-90 171.2 126.5)">7</text>
<text x="173.7" y="126.5" transform="rotate(-90 173.7 126.5)">6</text>
<text x="176.3" y="126.5" transform="rotate(-90 176.3 126.5)">5</text>
<text x="10.4" y="135.9">C</text>
<text x="48" y="135.4" transform="rotate(-90 48 135.4)">2</text>
<text x="285.4" y="135.9">C</text>
<text x="48" y="143" transform="rotate(-90 48 143)">3</text>
<text x="54.1" y="138.4">1</text>
<text x="168.7" y="141.7" transform="rotate(-90 168.7 141.7)">4</text>
<text x="171.2" y="141.7" transform="rotate(-90 171.2 141.7)">3</text>
<text x="173.7" y="141.7" transform="rotate(-90 173.7 141.7)">2</text>
<text x="176.3" y="141.7" transform="rotate(-90 176.3 141.7)">1</text>
<text x="103.9" y="149.8" transform="rotate(-90 103.9 149.8)">16</text>
<text x="106.4" y="149.8" transform="rotate(-90 106.4 149.8)">15</text>
<text x="109" y="149.8" transform="rotate(-90 109 149.8)">14</text>
<text x="111.5" y="149.8" transform="rotate(-90 111.5 149.8)">13</text>
<text x="114" y="149.8" transform="rotate(-90 114 149.8)">12</text>
<text x="116.6" y="149.8" transform="rotate(-90 116.6 149.8)">11</text>
<text x="119.1" y="149.8" transform="rotate(-90 119.1 149.8)">10</text>
<text x="121.7" y="149.3" transform="rotate(-90 121.7 149.3)">9</text>
<text x="124.2" y="149.3" transform="rotate(-90 124.2 149.3)">8</text>
<text x="126.7" y="149.3" transform="rotate(-90 126.7 149.3)">7</text>
<text x="129.3" y="149.3" transform="rotate(-90 129.3 149.3)">6</text>
<text x="131.8" y="149.3" transform="rotate(-90 131.8 149.3)">5</text>
<text x="134.4" y="149.3" transform="rotate(-90 134.4 149.3)">4</text>
<text x="136.9" y="149.3" transform="rotate(-90 136.9 149.3)">3</text>
<text x="139.4" y="149.3" transform="rotate(-90 139.4 149.3)">2</text>
<text x="142" y="149.3" transform="rotate(-90 142 149.3)">1</text>
<text x="27.5" y="163.8">1</text>
<text x="27.5" y="167.6">2</text>
<text x="122.9" y="163.9" transform="rotate(-90 122.9 163.9)">3</text>
<text x="125.9" y="166.4">2</text>
<text x="122.9" y="170.3" transform="rotate(-90 122.9 170.3)">1</text>
<text x="48" y="179.8" transform="rotate(-90 48 179.8)">2</text>
<text x="105.7" y="179.8" transform="rotate(-90 105.7 179.8)">3</text>
<text x="10.4" y="185.9">D</text>
<text x="54.1" y="182.9">1</text>
<text x="98.9" y="184.7">1</text>
<text x="285.4" y="185.9">D</text>
<text x="48" y="187.4" transform="rotate(-90 48 187.4)">3</text>
<text x="105.7" y="187.4" transform="rotate(-90 105.7 187.4)">2</text>
<text x="35" y="199.9">1</text>
<text x="85" y="199.9">2</text>
<text x="135" y="199.9">3</text>
<text x="185" y="199.9">4</text>
<text x="235" y="199.9">5</text>
<text x="285" y="199.9">6</text>
</g>
<g font-size="1.8" fill="#008484">
<text x="94.2" y="15.6">+5V_C</text>
<text x="129.7" y="16.9">+5V_C</text>
<text x="239" y="14.3">+5V_C</text>
<text x="260.6" y="15.6">+5V_C</text>
<text x="22.7" y="22">J7</text>
<text x="42.9" y="21.9">+12V_C</text>
<text x="62.4" y="22.7">U4</text>
<text x="84" y="20.7">+5V_C</text>
<text x="114.5" y="18.1">+5V_C</text>
<text x="167.8" y="18.1">+5V_C</text>
<text x="186.1" y="23.1">Conn_01x06</text>
<text x="193.9" y="20.8">J24</text>
<text x="215.3" y="20.6">GND</text>
<text x="228.5" y="21.1">RESET_C</text>
<text x="228.8" y="18.8">SW14</text>
<text x="265.3" y="22.5">I2C Interface LCD_C</text>
<text x="22.1" y="24.3">12V</text>
<text x="56.3" y="25">LM78M05_TO252</text>
<text x="58.7" y="28.8">VI</text>
<text x="65.8" y="28.8">VO</text>
<text x="91.9" y="26" transform="rotate(-90 91.9 26)">R27</text>
<text x="94.3" y="25.9" transform="rotate(-90 94.3 25.9)">2k2</text>
<text x="135.3" y="26.4">C19</text>
<text x="136.7" y="28.7">100nF - 100V</text>
<text x="173.4" y="27.7">C30</text>
<text x="232.9" y="29.8" transform="rotate(-90 232.9 29.8)">R15</text>
<text x="235.2" y="29.6" transform="rotate(-90 235.2 29.6)">470</text>
<text x="240.5" y="29.8" transform="rotate(-90 240.5 29.8)">R17</text>
<text x="242.8" y="29.6" transform="rotate(-90 242.8 29.6)">470</text>
<text x="272.8" y="28.3">J12</text>
<text x="42.6" y="31.5">C14</text>
<text x="54" y="31.5">C15</text>
<text x="64.1" y="33" transform="rotate(-90 64.1 33)">GND</text>
<text x="80.7" y="34.1">C16</text>
<text x="106.1" y="34.1">C26</text>
<text x="126.5" y="32.8">R36</text>
<text x="126.6" y="35.1">10k</text>
<text x="174.8" y="30">100nF - 100V</text>
<text x="180.5" y="34.6">+5V_C</text>
<text x="209.8" y="30.8">+5V_C</text>
<text x="37.3" y="37.8">100nF - 100V</text>
<text x="52.9" y="36.5">4.7uF 50V</text>
<text x="80.4" y="39">100nF - 100V</text>
<text x="91.9" y="36.1" transform="rotate(-90 91.9 36.1)">R28</text>
<text x="94.3" y="36" transform="rotate(-90 94.3 36)">2k2</text>
<text x="106" y="36.4">1uF</text>
<text x="130.3" y="38.3">GND</text>
<text x="158.3" y="41.2">U5</text>
<text x="168.4" y="39.6">GND</text>
<text x="272" y="37.2">+5V_C</text>
<text x="31.2" y="42.2">GND</text>
<text x="37.5" y="42.2">GND</text>
<text x="49" y="42.2">GND</text>
<text x="61.7" y="44.7">GND</text>
<text x="75.6" y="44.7">GND</text>
<text x="94.7" y="46">GND</text>
<text x="101" y="46">GND</text>
<text x="143.3" y="47.9">RE3/nMCLR/VPP</text>
<text x="153.8" y="43.5">PIC18F46K42</text>
<text x="163.7" y="47.9">ICSPDAT/RB7</text>
<text x="210.3" y="44.7">GND</text>
<text x="236.4" y="44.8">+5V_C</text>
<text x="261.1" y="42.2">GND</text>
<text x="277.5" y="46.8">C29</text>
<text x="143.3" y="50.4">RA0</text>
<text x="143.3" y="53">RA1</text>
<text x="163.7" y="50.4">ICSPCLK/RB6</text>
<text x="172" y="53">RB5</text>
<text x="278.9" y="49.1">100nF - 100V</text>
<text x="36.6" y="55.5">S3</text>
<text x="37" y="57.8">MPXV5010DP</text>
<text x="62" y="55.7">S6</text>
<text x="143.3" y="55.5">RA2</text>
<text x="143.3" y="58">RA3</text>
<text x="172" y="58">RB3</text>
<text x="172" y="55.5">RB4</text>
<text x="272.5" y="58.7">GND</text>
<text x="16.7" y="62.6">+5V_C</text>
<text x="29.8" y="61.5" transform="rotate(-90 29.8 61.5)">VS</text>
<text x="32.4" y="61.5" transform="rotate(-90 32.4 61.5)">GND</text>
<text x="34.9" y="61.5" transform="rotate(-90 34.9 61.5)">Vout</text>
<text x="55.2" y="61.5" transform="rotate(-90 55.2 61.5)">VS</text>
<text x="57.8" y="61.5" transform="rotate(-90 57.8 61.5)">GND</text>
<text x="60.3" y="61.5" transform="rotate(-90 60.3 61.5)">Vout</text>
<text x="74.6" y="63">R13</text>
<text x="74.7" y="65.3">470</text>
<text x="143.3" y="60.6">RA4</text>
<text x="143.3" y="63.1">RA5</text>
<text x="143.3" y="65.7">RE0</text>
<text x="172" y="60.6">RB2</text>
<text x="172" y="65.7">RB0</text>
<text x="172" y="63.1">RB1</text>
<text x="201.6" y="65.5">R16</text>
<text x="218" y="60.7">R18</text>
<text x="218" y="63">10k</text>
<text x="225.6" y="60.7">R19</text>
<text x="225.6" y="63">10k</text>
<text x="233.2" y="60.7">R20</text>
<text x="233.2" y="63">10k</text>
<text x="240.8" y="60.7">R21</text>
<text x="240.9" y="63">10k</text>
<text x="248.4" y="60.7">R22</text>
<text x="248.5" y="63">10k</text>
<text x="256.1" y="60.7">R23</text>
<text x="256.1" y="63">10k</text>
<text x="265.8" y="64.4">BREATH</text>
<text x="266.1" y="62">D6</text>
<text x="22.3" y="70.9">C17</text>
<text x="108.2" y="71.5">+5V_C</text>
<text x="143.3" y="68.2">RE1</text>
<text x="143.3" y="70.7">RE2</text>
<text x="171.6" y="70.7">GND</text>
<text x="171.8" y="68.2">VDD</text>
<text x="201.7" y="67.8">470</text>
<text x="23.7" y="73.2">100nF - 100V</text>
<text x="56.8" y="77.8">+12V_C</text>
<text x="85.7" y="74.5">1uF</text>
<text x="85.8" y="72.2">C18</text>
<text x="143.3" y="73.3">VDD</text>
<text x="143.3" y="75.8">GND</text>
<text x="172" y="75.8">RD6</text>
<text x="172" y="73.3">RD7</text>
<text x="279.6" y="76">SW10</text>
<text x="17.2" y="82.8">GND</text>
<text x="80.7" y="82.8">GND</text>
<text x="96.5" y="83.4">POWEROFF</text>
<text x="112.5" y="79.8">R37</text>
<text x="112.6" y="82.1">10k</text>
<text x="143.3" y="78.4">RA7</text>
<text x="143.3" y="80.9">RA6</text>
<text x="143.3" y="83.4">RC0</text>
<text x="172" y="83.4">RC7</text>
<text x="172" y="80.9">RD4</text>
<text x="172" y="78.4">RD5</text>
<text x="269.3" y="83.6">SW5</text>
<text x="279.3" y="78.3">BREATH</text>
<text x="55.2" y="89.9">D7</text>
<text x="60.8" y="89.9">C32</text>
<text x="143.3" y="86">RC1</text>
<text x="143.3" y="88.5">RC2</text>
<text x="172" y="88.5">RC5</text>
<text x="172" y="86">RC6</text>
<text x="269.3" y="85.9">BPM</text>
<text x="33.5" y="94.3">SV4</text>
<text x="48.4" y="92.2">1A - 100V</text>
<text x="61" y="92.2">1uF</text>
<text x="100.9" y="94.8">J25</text>
<text x="143.3" y="91.1">RC3</text>
<text x="143.3" y="93.6">RD0</text>
<text x="172" y="93.6">RD3</text>
<text x="172" y="91.1">RC4</text>
<text x="279.5" y="93.5">EP</text>
<text x="279.6" y="91.2">SW11</text>
<text x="33.6" y="96.6">J27</text>
<text x="35.4" y="101.4">C31</text>
<text x="72" y="99.8">R45</text>
<text x="108.4" y="99.3">GND</text>
<text x="143.3" y="96.1">RD1</text>
<text x="160.7" y="97" transform="rotate(-90 160.7 97)">GND</text>
<text x="172" y="96.1">RD2</text>
<text x="269.3" y="98.8">SW6</text>
<text x="269.4" y="101.1">IP</text>
<text x="35.6" y="103.7">1uF</text>
<text x="42.3" y="106.2">FDT1600N10ALZ</text>
<text x="54.5" y="103.9">Q6</text>
<text x="72.7" y="102.1">1k</text>
<text x="279.6" y="106.4">SW12</text>
<text x="45.4" y="113.4">+12V_C</text>
<text x="107.8" y="113.4">J11</text>
<text x="121.4" y="110.7">GND</text>
<text x="158.2" y="110.7">GND</text>
<text x="181.1" y="110.7">GND</text>
<text x="279.7" y="108.8">+</text>
<text x="57.6" y="118.4">GND</text>
<text x="106.2" y="115.7">UART</text>
<text x="191.5" y="119.7">J13</text>
<text x="227.5" y="117.2">+5V_C</text>
<text x="269.3" y="114.1">SW7</text>
<text x="269.8" y="116.4">-</text>
<text x="43.8" y="124.2">D2</text>
<text x="49.4" y="124.2">C24</text>
<text x="117.3" y="126">GND</text>
<text x="191.4" y="122">BUZZER_C</text>
<text x="22" y="128.5">SV2</text>
<text x="22.7" y="130.9">J8</text>
<text x="36.9" y="126.5">1A - 100V</text>
<text x="49.6" y="126.5">1uF</text>
<text x="122.7" y="129.9">LCD</text>
<text x="123.4" y="127.6">U6</text>
<text x="182.1" y="128.5">GND</text>
<text x="216.7" y="126.8">R38</text>
<text x="216.7" y="129.1">10k</text>
<text x="224.3" y="126.8">R30</text>
<text x="224.4" y="129.1">10k</text>
<text x="231.9" y="126.8">R31</text>
<text x="232" y="129.1">10k</text>
<text x="239.5" y="126.8">R32</text>
<text x="239.6" y="129.1">10k</text>
<text x="255.7" y="128.5">GND</text>
<text x="24" y="135.7">C22</text>
<text x="24.2" y="138">1uF</text>
<text x="60.6" y="134.1">R14</text>
<text x="61.3" y="136.4">1k</text>
<text x="141.2" y="134.2">A</text>
<text x="141.2" y="136.8">B</text>
<text x="164.6" y="133">S4</text>
<text x="179.8" y="134.2">MPXV5004DP</text>
<text x="264.2" y="135.7">SW3</text>
<text x="30.9" y="140.5">FDT1600N10ALZ</text>
<text x="43.1" y="138.2">Q2</text>
<text x="141.2" y="139.3">C</text>
<text x="141.2" y="141.9">D</text>
<text x="162.2" y="140.5">R29</text>
<text x="162.3" y="142.8">470</text>
<text x="169.5" y="138.9" transform="rotate(-90 169.5 138.9)">Vout</text>
<text x="172.1" y="138.9" transform="rotate(-90 172.1 138.9)">GND</text>
<text x="174.6" y="138.9" transform="rotate(-90 174.6 138.9)">VS</text>
<text x="181.8" y="140">+5V_C</text>
<text x="274.4" y="143.3">SW8</text>
<text x="104.8" y="146.6" transform="rotate(-90 104.8 146.6)">LED-</text>
<text x="107.3" y="146.6" transform="rotate(-90 107.3 146.6)">LED+</text>
<text x="109.9" y="146.6" transform="rotate(-90 109.9 146.6)">D7</text>
<text x="112.4" y="146.6" transform="rotate(-90 112.4 146.6)">D6</text>
<text x="114.9" y="146.6" transform="rotate(-90 114.9 146.6)">D5</text>
<text x="117.5" y="146.6" transform="rotate(-90 117.5 146.6)">D4</text>
<text x="120" y="146.6" transform="rotate(-90 120 146.6)">D3</text>
<text x="122.6" y="146.6" transform="rotate(-90 122.6 146.6)">D2</text>
<text x="125.1" y="146.6" transform="rotate(-90 125.1 146.6)">D1</text>
<text x="127.6" y="146.6" transform="rotate(-90 127.6 146.6)">D0</text>
<text x="130.2" y="146.6" transform="rotate(-90 130.2 146.6)">E</text>
<text x="132.7" y="146.6" transform="rotate(-90 132.7 146.6)">R/W</text>
<text x="135.3" y="146.6" transform="rotate(-90 135.3 146.6)">RS</text>
<text x="137.8" y="146.6" transform="rotate(-90 137.8 146.6)">Vo</text>
<text x="140.3" y="146.6" transform="rotate(-90 140.3 146.6)">Vdd</text>
<text x="142.9" y="146.6" transform="rotate(-90 142.9 146.6)">Vss</text>
<text x="145" y="146.4">+5V_C</text>
<text x="152.3" y="149.6">C27</text>
<text x="177.7" y="148.4">C28</text>
<text x="274.1" y="145.6">VOL_MAX</text>
<text x="46.2" y="152.6">GND</text>
<text x="152.5" y="151.9">1uF</text>
<text x="168.7" y="150.7">100nF - 100V</text>
<text x="264.1" y="153.2">VOL</text>
<text x="264.2" y="150.9">SW4</text>
<text x="45.4" y="156.6">+12V_C</text>
<text x="156.7" y="161.5">GND</text>
<text x="182.1" y="160.3">GND</text>
<text x="274.4" y="161.1">SW9</text>
<text x="78.9" y="168">+5V_C</text>
<text x="119" y="166">5K</text>
<text x="140.4" y="165.3">GND</text>
<text x="274.3" y="163.4">PMAX</text>
<text x="22" y="173">SV3</text>
<text x="36.9" y="171">1A - 100V</text>
<text x="43.8" y="168.7">D3</text>
<text x="49.4" y="168.7">C25</text>
<text x="49.6" y="171">1uF</text>
<text x="106.2" y="169.9">R43</text>
<text x="106.3" y="172.3">4.7</text>
<text x="117.9" y="168.3">RV2</text>
<text x="22.7" y="175.3">J9</text>
<text x="60.6" y="178.6">R26</text>
<text x="83.3" y="176.3">R41</text>
<text x="83.5" y="178.6">470</text>
<text x="130.3" y="179.3">GND</text>
<text x="241.8" y="174.2">GND</text>
<text x="24" y="180.1">C23</text>
<text x="24.2" y="182.4">1uF</text>
<text x="30.9" y="185">FDT1600N10ALZ</text>
<text x="43.1" y="182.6">Q3</text>
<text x="61.3" y="180.9">1k</text>
<text x="89.7" y="181" transform="rotate(-90 89.7 181)">R42</text>
<text x="92" y="180.9" transform="rotate(-90 92 180.9)">470</text>
<text x="106.6" y="182.6">Q5</text>
<text x="106.7" y="185">BSR19A</text>
<text x="46.2" y="197.1">GND</text>
<text x="102.3" y="195.8">GND</text>
</g>
<g font-size="1.8">
<text x="241.3" y="17.8">+5V_C</text>
<text x="116.8" y="21.6">+5V_C</text>
<text x="132.1" y="20.3">+5V_C</text>
<text x="170.2" y="21.6">+5V_C</text>
<text x="262.9" y="19">+5V_C</text>
<text x="213.4" y="27.9">nMCLR_C</text>
<text x="252.7" y="25.4">LCD_SCL</text>
<text x="33" y="31.7">GND</text>
<text x="39.4" y="35.6">GND</text>
<text x="212.1" y="34.3">+5V_C</text>
<text x="250.2" y="35.6">LCD_SDA</text>
<text x="182.9" y="38.1">+5V_C</text>
<text x="274.3" y="40.6">+5V_C</text>
<text x="128.3" y="47">nMCLR_C</text>
<text x="186.7" y="47">ICSPDAT_C</text>
<text x="129.5" y="52.1">LD5</text>
<text x="129.5" y="49.5">LD4</text>
<text x="186.7" y="52.1">LLED</text>
<text x="186.7" y="49.5">ICSPCLK_C</text>
<text x="238.8" y="48.3">+5V_C</text>
<text x="129.5" y="59.7">LD6</text>
<text x="118.1" y="64.8">MEAS_5V_C</text>
<text x="129.5" y="62.2">LD7</text>
<text x="20.3" y="67.3">+5V_C</text>
<text x="83.8" y="67.3">PR_MAIN</text>
<text x="209.5" y="69.8">BREATH_LED</text>
<text x="110.5" y="74.9">+5V_C</text>
<text x="129.5" y="77.5">LDE</text>
<text x="209.5" y="74.9">BREATH</text>
<text x="59.7" y="83.8">+12V_C</text>
<text x="129.5" y="80">LDRS</text>
<text x="129.5" y="82.5">RX_C</text>
<text x="217.2" y="82.5">BPM</text>
<text x="130.8" y="85.1">TX_C</text>
<text x="217.2" y="90.2">EP</text>
<text x="217.2" y="97.8">IP</text>
<text x="78.7" y="104.1">SV4</text>
<text x="217.2" y="105.4">_+</text>
<text x="48.3" y="118.1">+12V_C</text>
<text x="146" y="118.1">BUZZER_C</text>
<text x="132.1" y="123.2">PR_AUX</text>
<text x="223.5" y="134.6">VOL_MIN</text>
<text x="67.3" y="138.4">SV2</text>
<text x="217.2" y="142.2">VOL_MAX</text>
<text x="177.4" y="144.8">+5V_C</text>
<text x="217.2" y="149.9">VOL</text>
<text x="87.6" y="154.9">LD7</text>
<text x="87.6" y="160">LDE</text>
<text x="91.4" y="161.3">LDRS</text>
<text x="91.4" y="156.2">LD6</text>
<text x="95.2" y="157.5">LD5</text>
<text x="99.1" y="158.7">LD4</text>
<text x="217.2" y="160">PMAX</text>
<text x="48.3" y="162.6">+12V_C</text>
<text x="68.6" y="182.9">SV3</text>
<text x="82.5" y="182.9">LLED</text>
</g>
<g font-size="1.8" fill="#008400">
<text x="34.3" y="27.9">+12V_C</text>
<text x="72.4" y="27.9">+5V_C</text>
<text x="264.1" y="138">VOL_MIN</text>
</g>
<text font-size="1.8" fill="#0000c2" x="189.2" y="190.5">Controller schematic - Open respirator</text>
<text font-size="1.4" fill="#008484" x="62.3" y="57.7">MPVZ5010GW7U</text>
</svg>
